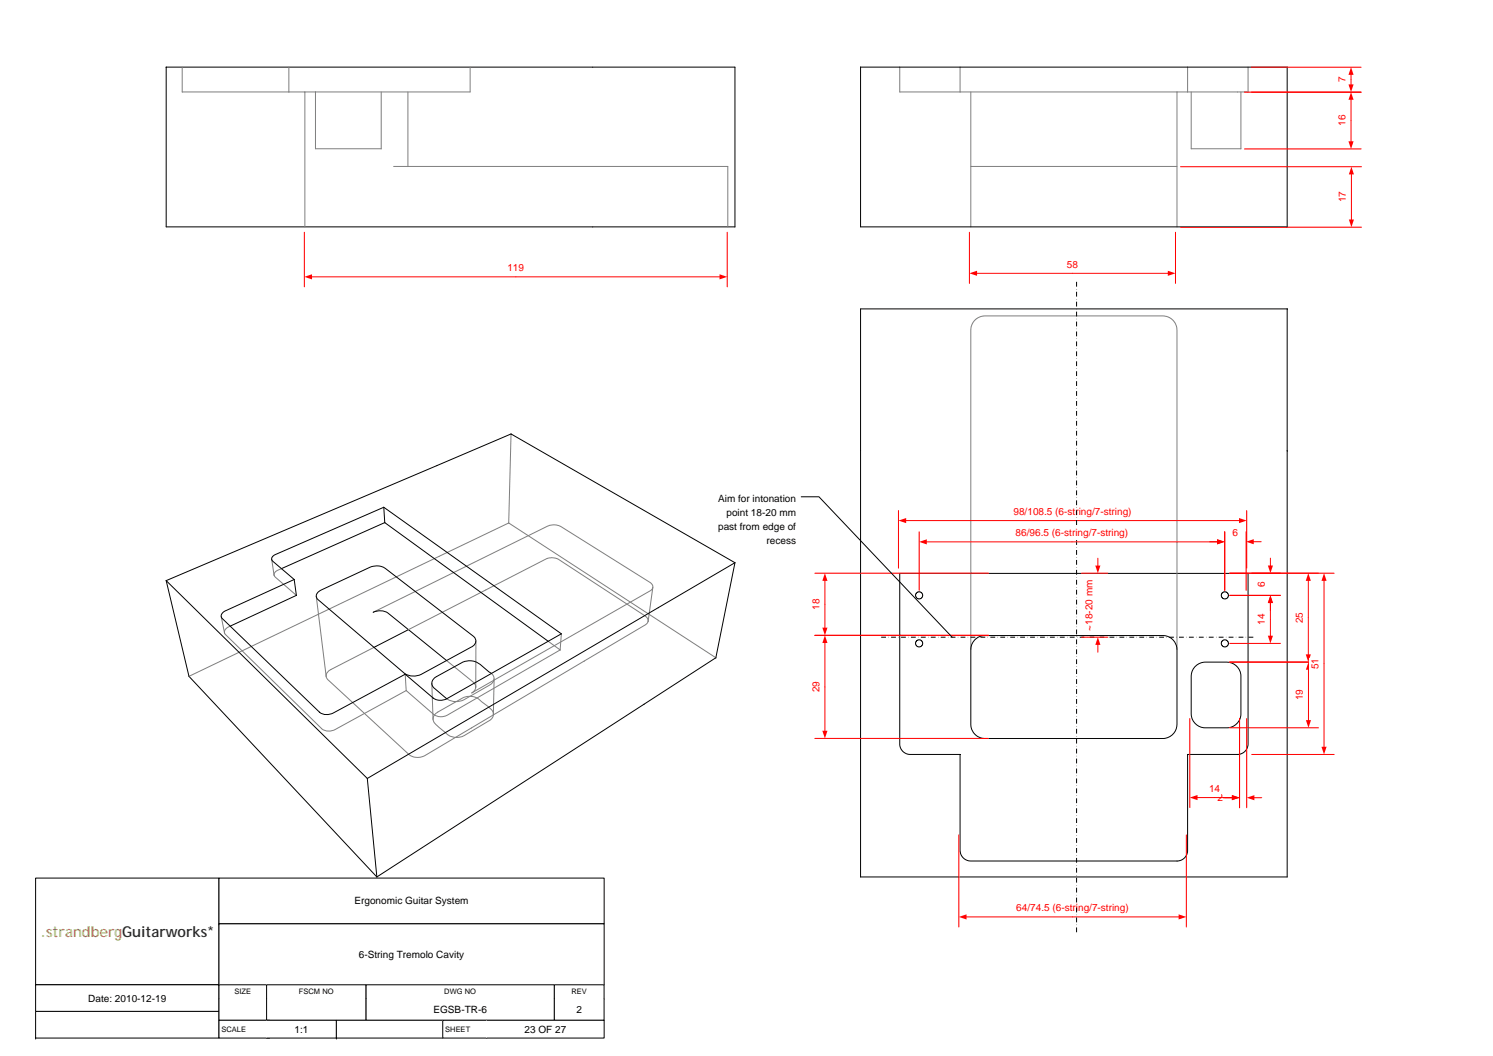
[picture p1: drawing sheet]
<svg xmlns="http://www.w3.org/2000/svg" width="420mm" height="297mm" viewBox="0 0 420 297" stroke-linecap="round" stroke-linejoin="round" font-family="sans-serif">
<g fill="none" stroke="#000" stroke-width=".28">
<path d="M46.8 18.9h120M166.8 18.9h40M206.8 18.9v44.9h-160v-44.9M242.2 18.9h120v44.9h-120v-44.9M242.2 126.8v119.9h120v-119.9M362.2 126.8v-39.9h-120v39.9M108 142.7l50 35.6-32.2 18.2a3.4 3.4 0 0 1-4-.2l-7.8-6.6-20.2 10.9a3.5 3.5 0 0 1-3.9-.3l-27.3-26.3-.3-.5a1.56 1.56 0 0 1 1.2-1.7l19.3-8.8M108 142.7l-31.2 13.7-.4 .7 .3 .7 6.1 5.2M108 142.7l.3 4.3-29.1 13M108.3 147l46 33.4M206.8 158.3l-21.5 12.6M206.8 158.3l-63-36.2-97 41.2 6.4 26.9 52.9 56.5"/>
<path d="M206.8 158.3l-5.3 26.8-20.2 13M46.8 163.3l56.6 55.7 2.7 27.7M82.8 163l.6 4.5-18.6 8.6M89.4 166.6l1-.7 13.7-6.3 1.6-.4a4.1 4.1 0 0 1 2.7 .6l24.8 19.2a1.72 1.72 0 0 1-.5 3l-14.2 7.7a4.7 4.7 0 0 1-4.8-.4l-24.2-20.7a1.32 1.32 0 0 1-.1-2zM105 172.3a4.3 4.3 0 0 1 4.2 .2l16.5 13.3M115 177.1l-9.2 4.7M185.3 170.9l-81.9 48.1M274.5 179.8l1.2-.7 1.2-.3h50.6a4 4 0 0 1 3.7 3.8v21.2a4 4 0 0 1-3.7 3.9h-50.4a3.9 3.9 0 0 1-3.9-3.9v-21.3a3.9 3.9 0 0 1 1.3-2.7zM105.8 181.8l-.5 .3M138.3 189.4l-1.3-.9a6.6 6.6 0 0 0-4.9-2.6l-1.9 .4-7.3 4a1.89 1.89 0 0 0-.7 3.3l3.5 3M181.3 198.1l-75.2 48.6M336.5 187.3a4.1 4.1 0 0 1 2.7-1.1h6.1a4 4 0 0 1 3.9 3.9v10.8a4 4 0 0 1-3.9 3.8h-6.2a4 4 0 0 1-3.9-4v-10.8a3.9 3.9 0 0 1 1.3-2.6z"/>
<path d="M270.2 212.3v27l.4 1.4 1.2 1.2 1.3 .3h58.1M270.2 212.2h-14.4l-1.6-.7-.8-1.3-.2-.7v-48.2h98v48.2l-.1 .7-.7 1.1-.9 .6-1.3 .4M334.2 212.2v27.3l-.2 1-.7 .9-1 .6-1.1 .2M348.2 212.2l-14 .1"/>
</g>
<g fill="none" stroke="#7e7e7e" stroke-width=".28">
<path d="M51.3 18.9v7h30M81.3 18.9v7M132.3 18.9v7h-51M253.2 18.9v7h17M270.2 18.9v7M334.2 18.9v7M351.2 18.9v7h-17M85.8 25.9v37.9M107.3 25.9v16l-18.5-.1v-15.9M114.8 25.9v21M273.2 25.9v37.9M331.2 25.9h-61"/>
<path d="M331.2 25.9v37.9M334.2 25.9h-3M349.2 25.9v16l-14-.1v-15.9M110.8 46.8l94 .1M204.8 46.8v17M331.2 46.8l-58 .1M143.8 122.1l-.6 25M76.5 157.4l.6 4.4M79.2 160l-1.7 .8-.4 .9M123.6 156.5l-70.4 33.8M143.2 147.1l58.3 37.9M143.2 147.1l-19.6 9.4"/>
<path d="M62.3 173.5l.9 4.5M63.2 178l.2 .5 27.1 26.4a3.4 3.4 0 0 0 3.8 .3l20-11M64.8 176.1l-1.2 .7-.4 .6v.6M77.1 161.8l.4 .5 5.9 5.2M89 167.9l2.8 22.3M105.1 172.2l49.2-24.3a4 4 0 0 1 2.8-.1l.8 .3 25.2 15.8a1.42 1.42 0 0 1 .6 1.5l-.6 .8-50.4 28.7M158 178.3l-.4 4.6-3.3-2.5M182.4 174.7l-.1-.7-.7-.7-24.4-16-2-.4-1.5 .3-38.7 19.9M183.7 165.2l-1.3 9.6-.7 .9-62.2 36.9a3.9 3.9 0 0 1-4.4-.4l-22.9-21.1-.4-.9M93.1 188.3a1.97 1.97 0 0 0-1.3 1.9M105.3 182.1l-12.2 6.3M114 189.7l.3 4.5"/>
<path d="M125.7 185.8l7.5 6.1 .5 .5 .2 .8M133.9 180.3v13l-.2 .8-.9 .8M138.3 189.4a1.88 1.88 0 0 1-.5 3.3l-7.3 4.1a4.8 4.8 0 0 1-4.8-.2M139.1 190.9l-.3 10.2-.2 .7-.9 .9-7 4.2a4.5 4.5 0 0 1-4.7-.2l-3.3-2.9-.8-1.2-.4-10.3M157.6 182.8l-31.8 18.4-1.4 .4a3.3 3.3 0 0 1-2.4-.7l-7.7-6.6M331.2 182.7v-89.9l-.5-1.9-.6-.9-1-.7-1.8-.4h-50.2l-1.1 .1-1.4 .8-1 1.3-.4 1.5v90.1M123.2 200.3l6.9-3.9a4.5 4.5 0 0 1 5.5 1l2.7 2.2 .4 .6 .1 .7M123.2 200.3l-.2 .1a2.19 2.19 0 0 0-1.1 1.9"/>
</g>
<path d="M85.7 65.3v15.4zM204.6 65.3v15.4z" fill-rule="evenodd" fill="#f00"/>
<path d="M85.7 65.3v15.4zM87.6 77.9h115.1M204.6 65.3v15.4z" fill="none" stroke="#f00" stroke-width=".28"/>
<g fill="#f00">
<path d="M85.7 77.9l2.1-.7v1.4z"/>
<path d="M202.5 77.2l2.1 .7-2.1 .7z"/>
</g>
<path d="M142.8 73.8h4.7v3.4h-4.7z" fill="#fff"/>
<path d="M352.2 18.9h30.8zM352.2 25.9h30.8z" fill-rule="evenodd" fill="#f00"/>
<path d="M352.2 18.9h30.8zM352.2 25.9h30.8zM380.2 20.9v3" fill="none" stroke="#f00" stroke-width=".28"/>
<g fill="#f00">
<path d="M380.2 18.9l.7 2.2h-1.4z"/>
<path d="M379.5 23.7h1.4l-.7 2.2z"/>
</g>
<path d="M376.1 21.6h3.4v1.6h-3.4z" fill="#fff"/>
<path d="M350.2 25.9h32.8zM350.2 41.9h32.8z" fill-rule="evenodd" fill="#f00"/>
<path d="M350.2 25.9h32.8zM380.2 27.9v12M350.2 41.9h32.8z" fill="none" stroke="#f00" stroke-width=".28"/>
<g fill="#f00">
<path d="M380.2 25.9l.7 2.2h-1.4z"/>
<path d="M379.5 39.8h1.4l-.7 2.1z"/>
</g>
<path d="M376.1 32.3h3.4v3.2h-3.4z" fill="#fff"/>
<path d="M332.2 46.9h50.9zM332.2 63.9h50.9z" fill-rule="evenodd" fill="#f00"/>
<path d="M332.2 46.9h50.9zM380.3 48.9v13M332.2 63.9h50.9z" fill="none" stroke="#f00" stroke-width=".28"/>
<g fill="#f00">
<path d="M380.3 46.9l.7 2.2h-1.4z"/>
<path d="M379.6 61.7h1.4l-.7 2.2z"/>
</g>
<path d="M376.2 53.8h3.4v3.2h-3.4z" fill="#fff"/>
<path d="M272.8 65.3v14.4zM330.8 65.3v14.4z" fill-rule="evenodd" fill="#f00"/>
<path d="M272.8 65.3v14.4zM274.8 76.9h54M330.8 65.3v14.4z" fill="none" stroke="#f00" stroke-width=".28"/>
<g fill="#f00">
<path d="M272.8 76.9l2.2-.7v1.4z"/>
<path d="M328.6 76.2l2.2 .7-2.2 .7z"/>
</g>
<path d="M300.2 72.8h3.2v3.4h-3.2z" fill="#fff"/>
<path d="M346 186.2h25zM346 161.2h25z" fill-rule="evenodd" fill="#f00"/>
<path d="M346 161.2h25zM368.2 163.2v21M346 186.2h25z" fill="none" stroke="#f00" stroke-width=".28"/>
<g fill="#f00">
<path d="M367.5 184.1h1.4l-.7 2.1z"/>
<path d="M368.2 161.2l.7 2.2h-1.4z"/>
</g>
<path d="M364.1 172.1h3.4v3.2h-3.4z" fill="#fff"/>
<path d="M348.8 202.1v25.1zM350.8 202.1v25.1zM343.4 224.4h5.4z" fill-rule="evenodd" fill="#f00"/>
<path d="M348.8 202.1v25.1zM350.8 202.1v25.1zM343.4 224.4h5.4zM344.6 224.4h2.3M352.8 224.4h2.3" fill="none" stroke="#f00" stroke-width=".28"/>
<g fill="#f00">
<path d="M346.7 223.7l2.1 .7-2.1 .7z"/>
<path d="M350.8 224.4l2.2-.7v1.4z"/>
</g>
<path d="M342.7 222.7h1.5v3.4h-1.5z" fill="#fff"/>
<path d="M334.8 202.1v25.1zM348.8 202.1v25.1z" fill-rule="evenodd" fill="#f00"/>
<path d="M334.8 202.1v25.1zM348.8 202.1v25.1zM336.8 224.3h10.1" fill="none" stroke="#f00" stroke-width=".28"/>
<g fill="#f00">
<path d="M334.8 224.3l2.2-.7v1.5z"/>
<path d="M346.7 223.6l2.1 .7-2.1 .8z"/>
</g>
<path d="M340.3 220.3h3.1v3.3h-3.1z" fill="#fff"/>
<path d="M346 186.2h25zM346 204.7h25z" fill-rule="evenodd" fill="#f00"/>
<path d="M346 186.2h25zM368.2 188.2v14.5M346 204.7h25z" fill="none" stroke="#f00" stroke-width=".28"/>
<g fill="#f00">
<path d="M368.2 186.2l.7 2.2h-1.4z"/>
<path d="M367.5 202.6h1.4l-.7 2.1z"/>
</g>
<path d="M364.1 193.9h3.4v3.1h-3.4z" fill="#fff"/>
<path d="M229.3 178.7h48.9zM229.3 207.7h48.9z" fill-rule="evenodd" fill="#f00"/>
<path d="M229.3 178.7h48.9zM232.1 180.7v25M229.3 207.7h48.9z" fill="none" stroke="#f00" stroke-width=".28"/>
<g fill="#f00">
<path d="M232.1 178.7l.8 2.2h-1.5z"/>
<path d="M231.4 205.5h1.5l-.8 2.2z"/>
</g>
<path d="M228.1 191.6h3.3v3.2h-3.3z" fill="#fff"/>
<path d="M229.3 161.2h48.9zM229.3 178.7h48.9z" fill-rule="evenodd" fill="#f00"/>
<path d="M229.3 161.2h48.9zM229.3 178.7h48.9zM232.1 163.2v13.5" fill="none" stroke="#f00" stroke-width=".28"/>
<g fill="#f00">
<path d="M232.1 161.2l.8 2.2h-1.5z"/>
<path d="M231.4 176.6h1.5l-.8 2.1z"/>
</g>
<path d="M228.1 168.4h3.3v3.1h-3.3z" fill="#fff"/>
<path d="M252.8 143.6v16.2zM350.8 143.6v16.2z" fill-rule="evenodd" fill="#f00"/>
<path d="M252.8 143.6v16.2zM254.8 146.4h94.1M350.8 143.6v16.2z" fill="none" stroke="#f00" stroke-width=".28"/>
<g fill="#f00">
<path d="M252.8 146.4l2.2-.7v1.5z"/>
<path d="M348.7 145.7l2.1 .7-2.1 .8z"/>
</g>
<path d="M285.2 142.3h33.3v3.4h-33.3z" fill="#fff"/>
<path d="M269.8 234.9v25.9zM333.9 234.9v25.9z" fill-rule="evenodd" fill="#f00"/>
<path d="M269.8 234.9v25.9zM333.9 234.9v25.9zM271.8 257.9h60.1" fill="none" stroke="#f00" stroke-width=".28"/>
<g fill="#f00">
<path d="M269.8 257.9l2.2-.7v1.4z"/>
<path d="M331.7 257.2l2.2 .7-2.2 .7z"/>
</g>
<path d="M286 253.8h31.7v3.4h-31.7z" fill="#fff"/>
<path d="M352.3 161.2h23.1zM352.3 212.2h23.1z" fill-rule="evenodd" fill="#f00"/>
<path d="M352.3 161.2h23.1zM372.6 163.2v47M352.3 212.2h23.1z" fill="none" stroke="#f00" stroke-width=".28"/>
<g fill="#f00">
<path d="M372.6 161.2l.7 2.2h-1.4z"/>
<path d="M371.9 210.1h1.4l-.7 2.1z"/>
</g>
<path d="M368.5 185.1h3.4v3.2h-3.4z" fill="#fff"/>
<path d="M248 179.2h105M303 262.2v-183" fill="none" stroke="#000" stroke-width=".28" stroke-dasharray="1.4 .7 .1 .7" stroke-linecap="butt"/>
<path d="M304.4 179.2h7.4zM304.4 161.2h7.4z" fill-rule="evenodd" fill="#fff"/>
<path d="M309 157v2.3M304.4 179.2h7.4zM304.4 161.2h7.4zM309 181.2v2.3" fill="none" stroke="#f00" stroke-width=".28"/>
<g fill="#f00">
<path d="M309 179.2l.7 2.2h-1.5z"/>
<path d="M308.2 159.1h1.5l-.7 2.1z"/>
</g>
<path d="M304.9 163.1h3.4v14.3h-3.4z" fill="#fff"/>
<path d="M225.5 139.7h5l37.5 39.5" fill="none" stroke="#000" stroke-width=".28"/>
<path d="M10 247h51.6v30h-51.6z" fill="#fff"/>
<path d="M10 247h51.6v30h-51.6zM10 277h.1" fill="none" stroke="#000" stroke-width=".28"/>
<path d="M10 277h51.6v7.5h-51.6z" fill="#fff"/>
<path d="M10 277h51.6v7.5h-51.6zM10 284.5h.1" fill="none" stroke="#000" stroke-width=".28"/>
<path d="M10 284.5h51.6v7.5h-51.6z" fill="#fff"/>
<path d="M10 284.5h51.6v7.5h-51.6zM10 292h.1" fill="none" stroke="#000" stroke-width=".28"/>
<path d="M61.6 247h108.4v12.9h-108.4z" fill="#fff"/>
<path d="M61.6 247h108.4v12.9h-108.4zM61.6 259.9h.1" fill="none" stroke="#000" stroke-width=".28"/>
<path d="M61.6 259.9h108.4v17.1h-108.4z" fill="#fff"/>
<path d="M61.6 259.9h108.4v17.1h-108.4zM61.6 277h.1" fill="none" stroke="#000" stroke-width=".28"/>
<path d="M61.6 277h13.4v4h-13.4z" fill="#fff"/>
<path d="M61.6 281v-4h13.4v4" fill="none" stroke="#000" stroke-width=".28"/>
<path d="M75 277h28v4h-28z" fill="#fff"/>
<path d="M75 281v-4h28v4" fill="none" stroke="#000" stroke-width=".28"/>
<path d="M103 277h53v4h-53z" fill="#fff"/>
<path d="M103 281v-4h53v4" fill="none" stroke="#000" stroke-width=".28"/>
<path d="M156 277h14v4h-14z" fill="#fff"/>
<path d="M156 281v-4h14v4" fill="none" stroke="#000" stroke-width=".28"/>
<path d="M61.6 281h13.4v6h-13.4z" fill="#fff"/>
<path d="M61.6 281v6h13.4v-6" fill="none" stroke="#000" stroke-width=".28"/>
<path d="M75 281h28v6h-28z" fill="#fff"/>
<path d="M75 281v6h28v-6" fill="none" stroke="#000" stroke-width=".28"/>
<path d="M103 281h53v6h-53z" fill="#fff"/>
<path d="M103 281v6h53v-6" fill="none" stroke="#000" stroke-width=".28"/>
<path d="M156 281h14v6h-14z" fill="#fff"/>
<path d="M156 281v6h14v-6" fill="none" stroke="#000" stroke-width=".28"/>
<path d="M61.6 287h14.3v5h-14.3z" fill="#fff"/>
<path d="M75.9 287h-14.3v5h14.3" fill="none" stroke="#000" stroke-width=".28"/>
<path d="M75 287h19.7v5h-19.7z" fill="#fff"/>
<path d="M75 287h19.7v5h-19.7" fill="none" stroke="#000" stroke-width=".28"/>
<path d="M94.7 287h29.9v5h-29.9z" fill="#fff"/>
<path d="M94.7 287h29.9v5h-29.9zM94.7 292h.1" fill="none" stroke="#000" stroke-width=".28"/>
<path d="M124.6 287h12.4v5h-12.4z" fill="#fff"/>
<path d="M137 287h-12.4v5h12.4" fill="none" stroke="#000" stroke-width=".28"/>
<path d="M137 287h33v5h-33z" fill="#fff"/>
<g fill="none" stroke="#000" stroke-width=".28">
<path d="M137 287h33v5h-33"/>
<circle cx="258.7" cy="167.5" r="1"/>
<circle cx="344.7" cy="167.5" r="1"/>
<circle cx="258.7" cy="181" r="1"/>
<circle cx="344.7" cy="181" r="1.01"/>
</g>
<path d="M344.7 149.6v16.5zM350.7 149.6v16.5z" fill-rule="evenodd" fill="#f00"/>
<path d="M340.4 152.4h2.3M344.7 149.6v16.5zM350.7 149.6v16.5zM352.6 152.4h2.3" fill="none" stroke="#f00" stroke-width=".28"/>
<g fill="#f00">
<path d="M342.5 151.7l2.2 .7-2.2 .7z"/>
<path d="M350.7 152.4l2.1-.7v1.4z"/>
</g>
<path d="M346.9 148.3h1.6v3.4h-1.6z" fill="#fff"/>
<path d="M344.7 149.6v16.5zM258.7 149.6v16.5z" fill-rule="evenodd" fill="#f00"/>
<path d="M258.7 149.6v16.5zM260.7 152.4h82M344.7 149.6v16.5z" fill="none" stroke="#f00" stroke-width=".28"/>
<g fill="#f00">
<path d="M342.5 151.7l2.2 .7-2.2 .7z"/>
<path d="M258.7 152.4l2.1-.7v1.4z"/>
</g>
<path d="M285.8 148.3h31.7v3.4h-31.7z" fill="#fff"/>
<path d="M346.1 167.5h14.2zM346.1 181h14.2z" fill-rule="evenodd" fill="#f00"/>
<path d="M346.1 167.5h14.2zM357.5 169.5v9.5M346.1 181h14.2z" fill="none" stroke="#f00" stroke-width=".28"/>
<g fill="#f00">
<path d="M357.5 167.5l.7 2.1h-1.4z"/>
<path d="M356.8 178.8h1.4l-.7 2.2z"/>
</g>
<path d="M353.4 172.7h3.4v3.1h-3.4z" fill="#fff"/>
<path d="M346.1 167.5h14.2zM346.1 161.2h14.2z" fill-rule="evenodd" fill="#f00"/>
<path d="M357.5 157v2.3M346.1 167.5h14.2zM346.1 161.2h14.2zM357.5 169.5v2.2" fill="none" stroke="#f00" stroke-width=".28"/>
<g fill="#f00">
<path d="M357.5 167.5l.7 2.1h-1.4z"/>
<path d="M356.8 159.1h1.4l-.7 2.1z"/>
</g>
<path d="M353.4 163.6h3.4v1.5h-3.4z" fill="#fff"/>
<text font-size="4.2" fill="#9acc00" x="11.4" y="263.5">.strandbergGuitarworks*</text>
<g font-size="2.8" fill="#f00">
<text x="378.6" y="23.2" transform="rotate(-90 378.6 23.2)">7</text>
<text x="378.6" y="35.5" transform="rotate(-90 378.6 35.5)">16</text>
<text x="378.7" y="57" transform="rotate(-90 378.7 57)">17</text>
<text x="142.8" y="76.3">119</text>
<text x="300.2" y="75.3">58</text>
<text x="285.2" y="144.9">98/108.5 (6-string/7-string)</text>
<text x="285.8" y="150.9">86/96.5 (6-string/7-string)</text>
<text x="346.9" y="150.8">6</text>
<text x="355.9" y="165.1" transform="rotate(-90 355.9 165.1)">6</text>
<text x="230.6" y="171.5" transform="rotate(-90 230.6 171.5)">18</text>
<text x="307.4" y="177.4" transform="rotate(-90 307.4 177.4)">~18-20 mm</text>
<text x="355.9" y="175.8" transform="rotate(-90 355.9 175.8)">14</text>
<text x="366.6" y="175.3" transform="rotate(-90 366.6 175.3)">25</text>
<text x="371" y="188.3" transform="rotate(-90 371 188.3)">51</text>
<text x="230.6" y="194.8" transform="rotate(-90 230.6 194.8)">29</text>
<text x="366.7" y="197" transform="rotate(-90 366.7 197)">19</text>
<text x="340.3" y="222.8">14</text>
<text x="342.6" y="225.2">2</text>
<text x="286" y="256.4">64/74.5 (6-string/7-string)</text>
</g>
<g font-size="2.8">
<text x="202.1" y="141.3">Aim for intonation</text>
<text x="202.1" y="149.2">past from edge of</text>
<text x="204.4" y="145.2">point 18-20 mm</text>
<text x="215.7" y="153.1">recess</text>
<text x="99.7" y="254.4">Ergonomic Guitar System</text>
<text x="101" y="269.4">6-String Tremolo Cavity</text>
<text x="24.8" y="281.7">Date: 2010-12-19</text>
<text x="122" y="285">EGSB-TR-6</text>
<text x="162.2" y="285">2</text>
<text x="82.9" y="290.5">1:1</text>
<text x="147.6" y="290.5">23 OF 27</text>
</g>
<g font-size="2.1">
<text x="66" y="279.7">SIZE</text>
<text x="84.1" y="279.7">FSCM NO</text>
<text x="125" y="279.7">DWG NO</text>
<text x="160.8" y="279.7">REV</text>
<text x="62.3" y="290.2">SCALE</text>
<text x="125.3" y="290.2">SHEET</text>
</g>
</svg>
